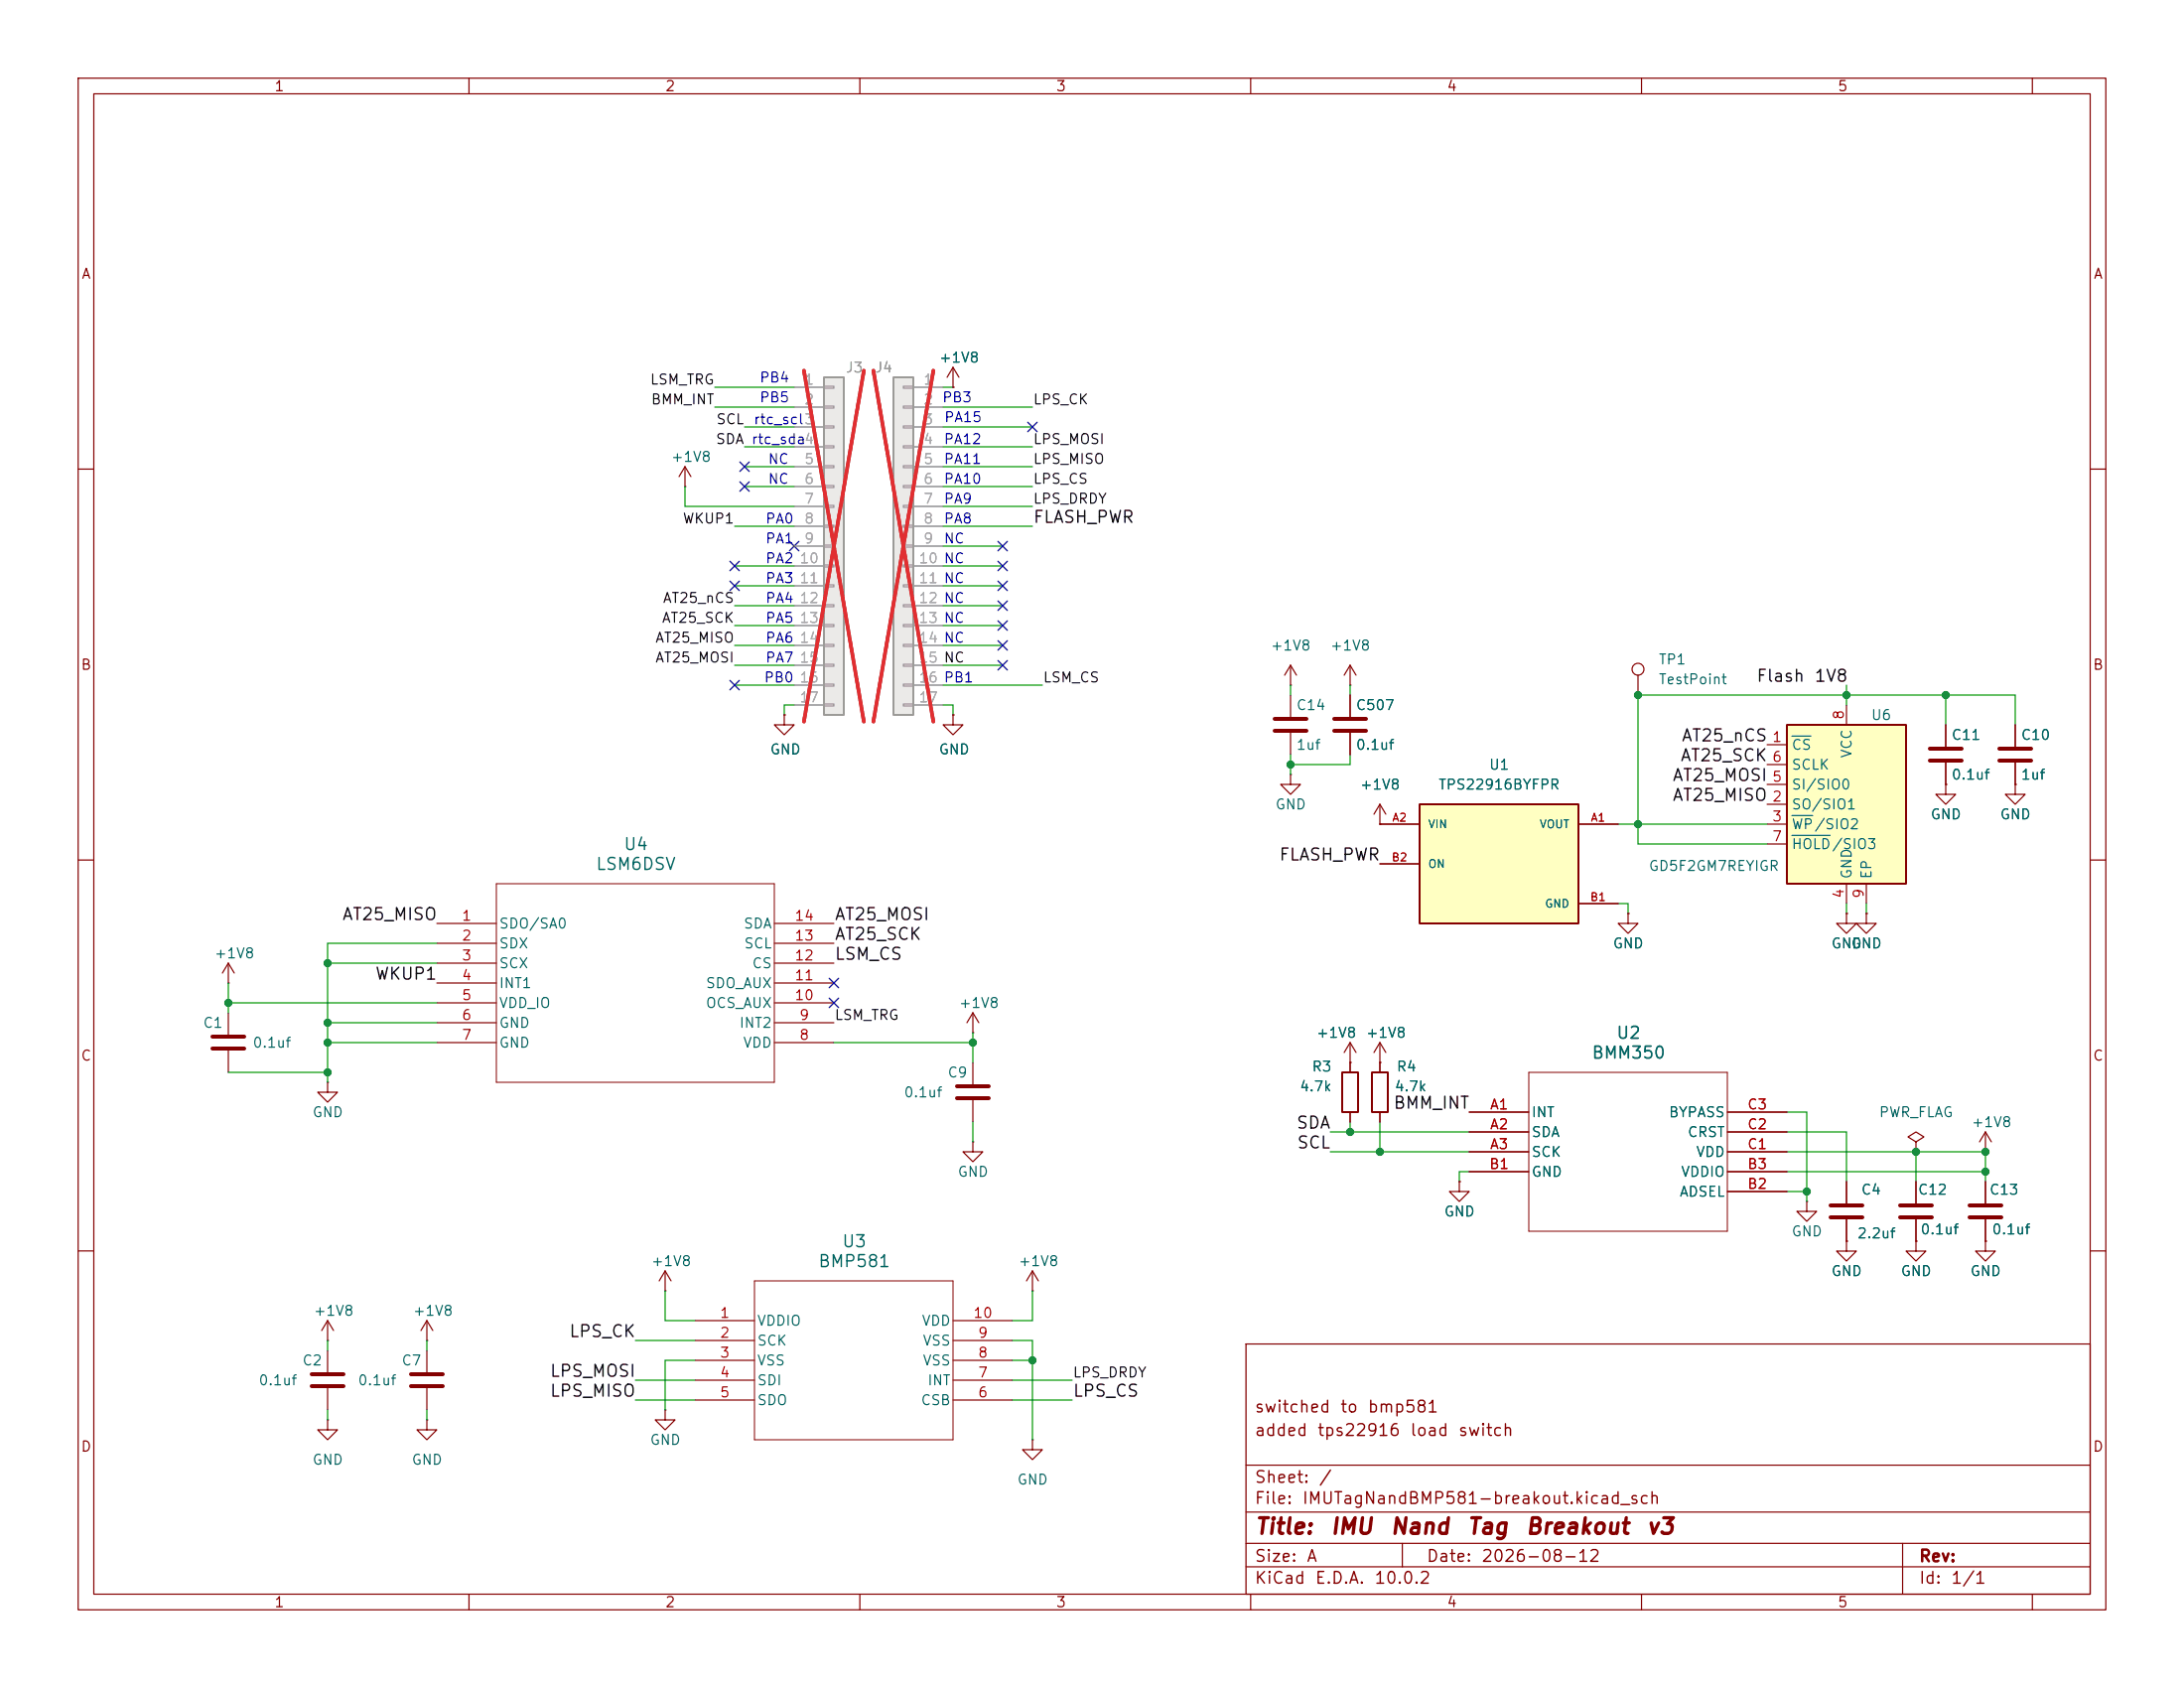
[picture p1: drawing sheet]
<svg xmlns="http://www.w3.org/2000/svg" width="279mm" height="216mm" viewBox="0 0 279 216" stroke-linecap="round" stroke-linejoin="round" font-family="sans-serif">
<g fill="none" stroke="#840000" stroke-width=".15">
<path d="M10 10h259.4v195.9h-259.4zM12 12h255.4v191.9h-255.4zM60 10v2M110 10v2M160 10v2M210 10v2M260 10v2M10 60h2M267.4 60h2M121.9 91.4v1.3h1.3l-1.3 1.3-1.3-1.3h1.3M121.9 91.4h.1M209.5 86.4v2.5"/>
<path d="M248.9 92.7v2.8M248.9 97.5v2.8M257.8 92.7v2.8M257.8 97.5v2.8M10 110h2M208.3 116.8v1.3h1.2l-1.2 1.3-1.3-1.3h1.3M208.3 116.8h.1M236.2 116.8v1.3h1.3l-1.3 1.3-1.3-1.3h1.3M236.2 116.8h.1M248.9 100.3v1.3h1.3l-1.3 1.3-1.3-1.3h1.3M248.9 100.3h.1M257.8 100.3v1.3h1.3l-1.3 1.3-1.3-1.3h1.3"/>
<path d="M257.8 100.3h.1M267.4 110h2M29.2 125.7h.1M29.2 123.2l-.8 1.3M29.2 123.2l.8 1.3M29.2 123.2v2.5M10 160h2M159.4 171.9h108v32h-108zM267.4 160h2M159.4 197.4h108M159.4 193.4h108M159.4 187.4h108"/>
<path d="M179.4 197.4v3M243.4 197.4v6.5M60 203.9v2M110 203.9v2M159.4 200.4h108M160 203.9v2M210 203.9v2M260 203.9v2"/>
<circle cx="209.5" cy="85.6" r=".76"/>
</g>
<path d="M246.9 95.8h4.1M246.9 97.3h4.1M255.8 95.8h4M255.8 97.3h4" fill="none" stroke="#840000" stroke-width=".51"/>
<path d="M181.6 102.9h20.3v15.2h-20.3z" fill="#ffffc2"/>
<path d="M181.6 102.9h20.3v15.2h-20.3zM171.7 137.2h2v5h-2zM175.5 137.2h2v5h-2z" fill="none" stroke="#840000" stroke-width=".25"/>
<g fill="none" stroke="#840000" stroke-width=".15">
<path d="M87.6 59.7l-.7 1.3M87.6 59.7l.8 1.3M87.6 59.7v2.5M121.9 49.5h.1M121.9 47l-.7 1.3M121.9 47l.8 1.3M121.9 47v2.5M87.6 62.2h.1M176.5 110.5h5.1M176.5 105.4h5.1M201.9 115.6h5.1M201.9 105.4h5.1"/>
<path d="M41.9 138.4v1.3h1.3l-1.3 1.3-1.3-1.3h1.3M41.9 138.4h.1M124.5 132.1h.1M124.5 129.5l-.8 1.3M124.5 129.5l.7 1.3M124.5 129.5v2.6M124.5 135.9v2.8M172.7 135.9h.1M172.7 133.4l-.7 1.2M172.7 133.4l.8 1.2M172.7 133.4v3.8M176.5 135.9h.1"/>
<path d="M176.5 133.4v3.8M176.5 133.4l-.7 1.2M176.5 133.4l.8 1.2M124.5 146.1v1.2h1.2l-1.2 1.3-1.3-1.3h1.3M124.5 146.1h.1M124.5 140.7v2.8M172.7 142.2v1.3M176.5 142.2v1.3M186.7 151.1v1.3h1.3l-1.3 1.3-1.3-1.3h1.3M186.7 151.1h.1M41.9 171.5h.1M41.9 168.9v2.6"/>
<path d="M41.9 172.7v2.8M41.9 177.5v2.8M41.9 168.9l-.8 1.3M41.9 168.9l.8 1.3M54.6 171.5h.1M54.6 168.9v2.6M54.6 172.7v2.8M54.6 177.5v2.8M54.6 168.9l-.8 1.3M54.6 168.9l.8 1.3M85.1 165.1h.1M85.1 162.6l-.8 1.2"/>
<path d="M85.1 162.6l.8 1.2M85.1 162.6v2.5M88.9 168.9h7.6M88.9 174h7.6M88.9 179.1h7.6M88.9 176.5h7.6M88.9 171.5h7.6M121.9 168.9h7.6M121.9 174h7.6M121.9 179.1h7.6M121.9 176.5h7.6M121.9 171.5h7.6"/>
<path d="M41.9 181.6v1.3h1.3l-1.3 1.3-1.3-1.3h1.3M41.9 181.6h.1M54.6 181.6v1.3h1.3l-1.3 1.3-1.3-1.3h1.3M54.6 181.6h.1M85.1 180.3v1.3h1.3l-1.3 1.3-1.3-1.3h1.3M85.1 180.3h.1M132.1 184.2v1.2h1.2l-1.2 1.3-1.3-1.3h1.3M132.1 184.2h.1"/>
</g>
<path d="M122.4 138.9h4.1M122.4 140.5h4.1M39.9 175.8h4M39.9 177.3h4M52.6 175.8h4M52.6 177.3h4" fill="none" stroke="#840000" stroke-width=".51"/>
<path d="M96.5 163.8h25.4v20.4h-25.4z" fill="none" stroke="#840000" stroke-width=".13"/>
<path d="M228.6 92.7h15.2v20.3h-15.2z" fill="#ffffc2"/>
<path d="M228.6 92.7h15.2v20.3h-15.2z" fill="none" stroke="#840000" stroke-width=".25"/>
<g fill="none" stroke="#840000" stroke-width=".15">
<path d="M165.1 99.1v1.2h1.3l-1.3 1.3-1.3-1.3h1.3M165.1 99.1h.1M172.7 87.6h.1M172.7 85.1l-.7 1.3M172.7 85.1l.8 1.3M172.7 85.1v2.5M226.1 95.3h2.5M226.1 97.8h2.5M236.2 90.2v2.5M176.5 105.4h.1M176.5 102.9l-.7 1.2M176.5 102.9l.8 1.2"/>
<path d="M176.5 102.9v2.5M226.1 102.9h2.5M226.1 105.4h2.5M226.1 100.3h2.5M226.1 108h2.5M236.2 113v2.6M238.8 113v2.6"/>
</g>
<path d="M229.2 94.1h2.5M229.2 104.3h2.7M229.2 106.8h4.9" fill="none" stroke="#006464" stroke-width=".15"/>
<path d="M105.4 48.3h2.5v43.1h-2.5z" fill="#ebeae8"/>
<path d="M105.4 48.3h2.5v43.1h-2.5z" fill="none" stroke="#9c9b98" stroke-width=".25"/>
<g fill="none" stroke="#9c9b98" stroke-width=".15">
<path d="M101.6 49.5h3.8M101.6 52.1h3.8M101.6 54.6h3.8M101.6 57.2h3.8M101.6 59.7h3.8M105.4 49.4h1.3v.3h-1.3zM105.4 51.9h1.3v.3h-1.3zM105.4 54.5h1.3v.2h-1.3zM105.4 57h1.3v.3h-1.3zM105.4 59.6h1.3v.2h-1.3zM101.6 62.2h3.8M101.6 64.8h3.8"/>
<path d="M101.6 67.3h3.8M101.6 69.9h3.8M101.6 72.4h3.8M101.6 74.9h3.8M101.6 77.5h3.8M105.4 62.1h1.3v.3h-1.3zM105.4 64.6h1.3v.3h-1.3zM105.4 67.2h1.3v.2h-1.3zM105.4 69.7h1.3v.3h-1.3zM105.4 72.3h1.3v.2h-1.3zM105.4 74.8h1.3v.3h-1.3zM105.4 77.3h1.3v.3h-1.3z"/>
<path d="M105.4 79.9h1.3v.2h-1.3zM101.6 80h3.8M101.6 82.6h3.8M101.6 85.1h3.8M101.6 87.6h3.8M101.6 90.2h3.8M105.4 82.4h1.3v.3h-1.3zM105.4 85h1.3v.2h-1.3zM105.4 87.5h1.3v.3h-1.3zM105.4 90h1.3v.3h-1.3z"/>
</g>
<path d="M102.8 47.4l7.7 44.9M110.5 47.4l-7.7 44.9" fill="none" stroke="#e12e31" stroke-width=".46"/>
<path d="M114.3 48.3h2.5v43.1h-2.5z" fill="#ebeae8"/>
<path d="M114.3 48.3h2.5v43.1h-2.5z" fill="none" stroke="#9c9b98" stroke-width=".25"/>
<g fill="none" stroke="#9c9b98" stroke-width=".15">
<path d="M101.6 49.5h3.8M101.6 52.1h3.8M101.6 54.6h3.8M101.6 57.2h3.8M101.6 59.7h3.8M115.6 49.4h1.2v.3h-1.2zM115.6 51.9h1.2v.3h-1.2zM115.6 54.5h1.2v.2h-1.2zM115.6 57h1.2v.3h-1.2zM115.6 59.6h1.2v.2h-1.2zM116.8 49.5h3.8M116.8 52.1h3.8"/>
<path d="M116.8 54.6h3.8M116.8 57.2h3.8M116.8 59.7h3.8M101.6 62.2h3.8M101.6 64.8h3.8M101.6 67.3h3.8M101.6 69.9h3.8M101.6 72.4h3.8M101.6 74.9h3.8M101.6 77.5h3.8M115.6 62.1h1.2v.3h-1.2zM115.6 64.6h1.2v.3h-1.2z"/>
<path d="M115.6 67.2h1.2v.2h-1.2zM115.6 69.7h1.2v.3h-1.2zM115.6 72.3h1.2v.2h-1.2zM115.6 74.8h1.2v.3h-1.2zM115.6 77.3h1.2v.3h-1.2zM115.6 79.9h1.2v.2h-1.2zM116.8 62.2h3.8M116.8 64.8h3.8M116.8 67.3h3.8M116.8 69.9h3.8M116.8 72.4h3.8M116.8 74.9h3.8"/>
<path d="M116.8 77.5h3.8M101.6 80h3.8M101.6 82.6h3.8M101.6 85.1h3.8M101.6 87.6h3.8M101.6 90.2h3.8M115.6 82.4h1.2v.3h-1.2zM115.6 85h1.2v.2h-1.2zM115.6 87.5h1.2v.3h-1.2zM115.6 90h1.2v.3h-1.2zM116.8 80h3.8M116.8 82.6h3.8"/>
<path d="M116.8 85.1h3.8M116.8 87.6h3.8M116.8 90.2h3.8"/>
</g>
<path d="M102.8 47.4l7.7 44.9M110.5 47.4l-7.7 44.9M111.7 47.4l7.7 44.9M119.4 47.4l-7.7 44.9" fill="none" stroke="#e12e31" stroke-width=".46"/>
<path d="M163.1 91.9h4M163.1 93.5h4M170.7 91.9h4.1M170.7 93.5h4.1M27.2 132.6h4M27.2 134.1h4M234.2 154.2h4.1M234.2 155.7h4.1M243.1 154.2h4M243.1 155.7h4M252 154.2h4M252 155.7h4" fill="none" stroke="#840000" stroke-width=".51"/>
<g fill="none" stroke="#840000" stroke-width=".15">
<path d="M121.9 49.5h.1M100.3 91.4v1.3h1.3l-1.3 1.3-1.2-1.3h1.2M100.3 91.4h.1M121.9 91.4h.1M165.1 87.6h.1M165.1 85.1v2.5M165.1 88.9v2.8M165.1 93.7v2.8M165.1 85.1l-.8 1.3M165.1 85.1l.8 1.3M172.7 88.9v2.8M172.7 93.7v2.8"/>
<path d="M248.9 92.7v2.8M248.9 97.5v2.8M257.8 92.7v2.8M257.8 97.5v2.8M55.9 118.1h7.6M99.1 118.1h7.6M176.5 105.4h.1M176.5 110.5h5.1M176.5 105.4h5.1M201.9 115.6h5.1M201.9 105.4h5.1M208.3 116.8h.1"/>
<path d="M236.2 116.8h.1M238.8 116.8v1.3h1.2l-1.2 1.3-1.3-1.3h1.3M238.8 116.8h.1M248.9 100.3h.1M257.8 100.3h.1M29.2 129.5v2.8M29.2 134.4v2.8M55.9 120.7h7.6M55.9 123.2h7.6M55.9 125.7h7.6M55.9 128.3h7.6M55.9 130.8h7.6"/>
<path d="M55.9 133.4h7.6M99.1 120.7h7.6M99.1 123.2h7.6M99.1 125.7h7.6M99.1 128.3h7.6M99.1 130.8h7.6M99.1 133.4h7.6M172.7 135.9h.1M172.7 135.9v1.3M176.5 135.9h.1M176.5 135.9v1.3M172.7 142.2v1.3"/>
<path d="M176.5 142.2v1.3M186.7 151.1h.1M188 142.2h7.6M188 144.8h7.6M188 147.3h7.6M188 149.9h7.6M221 142.2h7.6M221 144.8h7.6M221 147.3h7.6M221 152.4h7.6M221 149.9h7.6M231.1 153.7v1.2h1.3l-1.3 1.3-1.2-1.3h1.2"/>
<path d="M231.1 153.7h.1M236.2 158.8v1.2h1.3l-1.3 1.3-1.3-1.3h1.3M236.2 158.8h.1M236.2 151.1v2.8M236.2 156v2.8M245.1 146.1l1-.7-1-.6-1 .6 1 .7v1.2M245.1 147.3h.1M245.1 158.8v1.2h1.3l-1.3 1.3-1.3-1.3h1.3M245.1 158.8h.1M245.1 151.1v2.8M245.1 156v2.8M254 158.8v1.2h1.3l-1.3 1.3-1.3-1.3h1.3"/>
<path d="M254 158.8h.1M254 147.3h.1M254 144.8v2.5M254 151.1v2.8M254 156v2.8M254 144.8l-.8 1.3M254 144.8l.8 1.3M132.1 165.1h.1M132.1 162.6l-.8 1.2M132.1 162.6l.7 1.2M132.1 162.6v2.5"/>
</g>
<path d="M63.5 113h35.6v25.4h-35.6zM195.6 137.2h25.4v20.3h-25.4z" fill="none" stroke="#840000" stroke-width=".13"/>
<g fill="none" stroke="#009600" stroke-width=".15">
<path d="M91.4 52.1h10.2M91.4 49.5h10.2M95.2 57.2h6.4M95.2 54.6h6.4M95.2 59.7h6.4M120.6 57.2h11.5M120.6 52.1h11.5M120.6 54.6h11.5M120.6 59.7h11.5M120.6 49.5h1.3M87.6 62.2v2.6h14M94 67.3h7.6"/>
<path d="M94 72.4h7.6M94 77.5h7.6M94 74.9h7.6M95.2 62.2h6.4M120.6 67.3h11.5M120.6 62.2h11.5M120.6 72.4h7.7M120.6 77.5h7.7M120.6 74.9h7.7M120.6 64.8h11.5M120.6 69.9h7.7M94 85.1h7.6"/>
<path d="M94 82.6h7.6M94 80h7.6M94 87.6h7.6M101.6 90.2h-1.3v1.2M120.6 85.1h7.7M120.6 82.6h7.7M120.6 80h7.7M120.6 90.2h1.3v1.2M120.6 87.6h12.7M165.1 87.6v1.3M165.1 96.5v2.6M172.7 96.5v1.3h-7.6"/>
<path d="M172.7 87.6v1.3M236.2 87.6v2.6M248.9 88.9v3.8M257.8 92.7v-3.8h-48.3v19.1h16.6M207 105.4h19.1M207 115.6h1.3v1.2M236.2 115.6v1.2M238.8 115.6v1.2M29.2 128.3h26.7M29.2 125.7v3.8M29.2 137.2h12.7M41.9 133.4h14"/>
<path d="M41.9 130.8h14M41.9 123.2h14M55.9 120.7h-14v17.7M106.7 133.4h17.8M124.5 132.1v3.8M124.5 143.5v2.6M170.2 147.3h17.8M170.2 144.8h17.8M172.7 143.5v1.3M176.5 143.5v3.8M188 149.9h-1.3v1.2M228.6 144.8h7.6v6.3"/>
<path d="M228.6 147.3h25.4v3.8M228.6 142.2h2.5v11.5M228.6 152.4h2.5M228.6 149.9h25.4M245.1 147.3v3.8M41.9 171.5v1.2M54.6 171.5v1.2M81.3 179.1h7.6M81.3 171.5h7.6M81.3 176.5h7.6M85.1 165.1v3.8h3.8M88.9 174h-3.8v6.3"/>
<path d="M129.5 174h2.6M129.5 179.1h7.7M129.5 171.5h2.6v12.7M129.5 176.5h7.7M132.1 165.1v3.8h-2.6M41.9 180.3v1.3M54.6 180.3v1.3"/>
</g>
<g fill="none" stroke="#000084" stroke-width=".15">
<path d="M94.6 59.1l1.3 1.2M95.9 59.1l-1.3 1.2M131.5 54l1.2 1.2M132.7 54l-1.2 1.2M93.4 74.3l1.2 1.2M93.4 71.8l1.2 1.2M94.6 74.3l-1.2 1.2M94.6 71.8l-1.2 1.2M94.6 61.6l1.3 1.2M95.9 61.6l-1.3 1.2M101 69.2l1.2 1.3M102.2 69.2l-1.2 1.3"/>
<path d="M127.7 71.8l1.2 1.2M127.7 74.3l1.2 1.2M127.7 79.4l1.2 1.2M127.7 69.2l1.2 1.3M127.7 76.9l1.2 1.2M128.9 71.8l-1.2 1.2M128.9 74.3l-1.2 1.2M128.9 79.4l-1.2 1.2M128.9 69.2l-1.2 1.3M128.9 76.9l-1.2 1.2M93.4 87l1.2 1.2M94.6 87l-1.2 1.2"/>
<path d="M127.7 81.9l1.2 1.3M127.7 84.5l1.2 1.2M128.9 81.9l-1.2 1.3M128.9 84.5l-1.2 1.2M106.1 125.1l1.2 1.2M106.1 127.7l1.2 1.2M107.3 125.1l-1.2 1.2M107.3 127.7l-1.2 1.2"/>
</g>
<g fill="#009600" stroke="#009600" stroke-width=".13">
<circle cx="41.9" cy="133.4" r=".46"/>
<circle cx="41.9" cy="130.8" r=".46"/>
<circle cx="41.9" cy="137.2" r=".46"/>
<circle cx="29.2" cy="128.3" r=".46"/>
<circle cx="41.9" cy="123.2" r=".46"/>
<circle cx="165.1" cy="97.8" r=".46"/>
<circle cx="245.1" cy="147.3" r=".46"/>
<circle cx="254" cy="147.3" r=".46"/>
<circle cx="231.1" cy="152.4" r=".46"/>
<circle cx="254" cy="149.9" r=".46"/>
<circle cx="132.1" cy="174" r=".46"/>
<circle cx="176.5" cy="147.3" r=".46"/>
<circle cx="124.5" cy="133.4" r=".46"/>
<circle cx="172.7" cy="144.8" r=".46"/>
<circle cx="248.9" cy="88.9" r=".46"/>
<circle cx="236.2" cy="88.9" r=".46"/>
<circle cx="209.5" cy="88.9" r=".46"/>
<circle cx="209.5" cy="105.4" r=".46"/>
</g>
<g font-size="2" fill="#840000">
<text x="160.4" y="196.7">Title:</text>
<text x="170.1" y="196.7">IMU</text>
<text x="177.7" y="196.7">Nand</text>
<text x="187.6" y="196.7">Tag</text>
<text x="195" y="196.7">Breakout</text>
<text x="210.5" y="196.7">v3</text>
</g>
<g font-size="1.5" fill="#0f0f0f">
<text x="132.1" y="67.3">FLASH_PWR</text>
<text x="224.6" y="87.6">Flash</text>
<text x="232" y="87.6">1V8</text>
<text x="215" y="95.2">AT25_nCS</text>
<text x="213.9" y="100.3">AT25_MOSI</text>
<text x="214.9" y="97.8">AT25_SCK</text>
<text x="213.9" y="102.8">AT25_MISO</text>
<text x="163.5" y="110.5">FLASH_PWR</text>
<text x="43.7" y="118.1">AT25_MISO</text>
<text x="106.7" y="118.1">AT25_MOSI</text>
<text x="47.9" y="125.7">WKUP1</text>
<text x="106.7" y="120.6">AT25_SCK</text>
<text x="106.7" y="123.2">LSM_CS</text>
<text x="178.2" y="142.2">BMM_INT</text>
<text x="165.7" y="144.7">SDA</text>
<text x="165.8" y="147.3">SCL</text>
<text x="72.7" y="171.4">LPS_CK</text>
<text x="70.2" y="179">LPS_MISO</text>
<text x="70.2" y="176.5">LPS_MOSI</text>
<text x="137.2" y="179">LPS_CS</text>
</g>
<g font-size="1.5" fill="#006464">
<text x="76.1" y="111.7">LSM6DSV</text>
<text x="79.7" y="109.1">U4</text>
<text x="203.5" y="135.8">BMM350</text>
<text x="206.7" y="133.2">U2</text>
<text x="107.6" y="159.9">U3</text>
<text x="104.6" y="162.5">BMP581</text>
</g>
<g font-size="1.5" fill="#840000">
<text x="160.4" y="184">added</text>
<text x="160.4" y="181">switched</text>
<text x="168.4" y="184">tps22916</text>
<text x="171.3" y="181">to</text>
<text x="174.9" y="181">bmp581</text>
<text x="180.3" y="184">load</text>
<text x="186.4" y="184">switch</text>
<text x="160.4" y="190">Sheet:</text>
<text x="168.6" y="190">/</text>
<text x="160.4" y="192.7">File:</text>
<text x="166.5" y="192.7">IMUTagNandBMP581-breakout.kicad_sch</text>
<text x="160.4" y="202.9">KiCad</text>
<text x="160.4" y="200.1">Size:</text>
<text x="167.1" y="200.1">A</text>
<text x="168.1" y="202.9">E.D.A.</text>
<text x="175.7" y="202.9">10.0.2</text>
<text x="182.4" y="200.1">Date:</text>
<text x="189.4" y="200.1">2026-08-12</text>
<text x="245.4" y="200.1">Rev:</text>
<text x="245.4" y="202.9">Id:</text>
<text x="249.5" y="202.9">1/1</text>
</g>
<g font-size="1.3" fill="#840000">
<text x="35" y="12">1</text>
<text x="85" y="12">2</text>
<text x="135" y="12">3</text>
<text x="185" y="12">4</text>
<text x="235" y="12">5</text>
<text x="10.3" y="36">A</text>
<text x="267.7" y="36">A</text>
<text x="10.3" y="86">B</text>
<text x="267.7" y="86">B</text>
<text x="10.3" y="136">C</text>
<text x="267.7" y="136">C</text>
<text x="10.3" y="186">D</text>
<text x="267.7" y="186">D</text>
<text x="35" y="205.9">1</text>
<text x="85" y="205.9">2</text>
<text x="135" y="205.9">3</text>
<text x="185" y="205.9">4</text>
<text x="235" y="205.9">5</text>
</g>
<g font-size="1.3" fill="#939391">
<text x="108.1" y="48">J3</text>
<text x="111.8" y="48">J4</text>
</g>
<g font-size="1.3" fill="#006464">
<text x="120" y="46.7">+1V8</text>
<text x="85.8" y="59.4">+1V8</text>
<text x="162.5" y="83.5">+1V8</text>
<text x="170.1" y="83.5">+1V8</text>
<text x="212.1" y="85.3">TP1</text>
<text x="212.1" y="87.8">TestPoint</text>
<text x="165.7" y="91.1">C14</text>
<text x="173.4" y="91.1">C507</text>
<text x="239.3" y="92.4">U6</text>
<text x="249.6" y="95">C11</text>
<text x="258.5" y="95">C10</text>
<text x="98.4" y="96.8">GND</text>
<text x="120" y="96.8">GND</text>
<text x="165.7" y="96.2">1uf</text>
<text x="173.4" y="96.2">0.1uf</text>
<text x="173.9" y="101.3">+1V8</text>
<text x="183.9" y="101.3">TPS22916BYFPR</text>
<text x="190.4" y="98.8">U1</text>
<text x="229.1" y="96.2">CS</text>
<text x="229.1" y="101.3">SI/SIO0</text>
<text x="229.1" y="98.8">SCLK</text>
<text x="237.2" y="97" transform="rotate(-90 237.2 97)">VCC</text>
<text x="249.6" y="100">0.1uf</text>
<text x="258.5" y="100">1uf</text>
<text x="163.1" y="103.8">GND</text>
<text x="229.1" y="103.8">SO/SIO1</text>
<text x="229.1" y="106.4">WP/SIO2</text>
<text x="246.9" y="105.1">GND</text>
<text x="255.8" y="105.1">GND</text>
<text x="210.8" y="111.7">GD5F2GM7REYIGR</text>
<text x="229.1" y="108.9">HOLD/SIO3</text>
<text x="237.2" y="112.5" transform="rotate(-90 237.2 112.5)">GND</text>
<text x="239.7" y="112.5" transform="rotate(-90 239.7 112.5)">EP</text>
<text x="63.8" y="119.1">SDO/SA0</text>
<text x="95" y="119.1">SDA</text>
<text x="27.3" y="122.9">+1V8</text>
<text x="63.8" y="121.6">SDX</text>
<text x="63.8" y="124.2">SCX</text>
<text x="95.1" y="121.6">SCL</text>
<text x="96.1" y="124.2">CS</text>
<text x="206.2" y="121.6">GND</text>
<text x="234.2" y="121.6">GND</text>
<text x="236.7" y="121.6">GND</text>
<text x="25.9" y="131.8">C1</text>
<text x="63.8" y="126.7">INT1</text>
<text x="63.8" y="129.2">VDD_IO</text>
<text x="63.8" y="131.8">GND</text>
<text x="90.2" y="129.2">OCS_AUX</text>
<text x="90.2" y="126.7">SDO_AUX</text>
<text x="94.5" y="131.8">INT2</text>
<text x="122.6" y="129.2">+1V8</text>
<text x="32.2" y="134.3">0.1uf</text>
<text x="63.8" y="134.3">GND</text>
<text x="95" y="134.3">VDD</text>
<text x="167.7" y="137.4">R3</text>
<text x="168.3" y="133.1">+1V8</text>
<text x="174.7" y="133.1">+1V8</text>
<text x="178.6" y="137.4">R4</text>
<text x="39.9" y="143.2">GND</text>
<text x="115.5" y="140.7">0.1uf</text>
<text x="121.1" y="138.1">C9</text>
<text x="166.2" y="139.9">4.7k</text>
<text x="178.3" y="139.9">4.7k</text>
<text x="195.8" y="143.2">INT</text>
<text x="213.4" y="143.2">BYPASS</text>
<text x="240.3" y="143.2">PWR_FLAG</text>
<text x="195.8" y="145.8">SDA</text>
<text x="195.8" y="148.3">SCK</text>
<text x="215.8" y="145.8">CRST</text>
<text x="216.9" y="148.3">VDD</text>
<text x="252.1" y="144.5">+1V8</text>
<text x="122.4" y="150.8">GND</text>
<text x="184.7" y="155.9">GND</text>
<text x="195.8" y="150.8">GND</text>
<text x="214.8" y="153.4">ADSEL</text>
<text x="215" y="150.8">VDDIO</text>
<text x="238" y="153.1">C4</text>
<text x="245.3" y="153.1">C12</text>
<text x="254.4" y="153.1">C13</text>
<text x="229.1" y="158.5">GND</text>
<text x="237.5" y="158.7">2.2uf</text>
<text x="245.6" y="158.2">0.1uf</text>
<text x="254.7" y="158.2">0.1uf</text>
<text x="83.2" y="162.3">+1V8</text>
<text x="130.2" y="162.3">+1V8</text>
<text x="234.2" y="163.5">GND</text>
<text x="243.1" y="163.5">GND</text>
<text x="252" y="163.5">GND</text>
<text x="40" y="168.6">+1V8</text>
<text x="52.7" y="168.6">+1V8</text>
<text x="96.8" y="169.9">VDDIO</text>
<text x="96.8" y="172.4">SCK</text>
<text x="117.8" y="169.9">VDD</text>
<text x="118" y="172.4">VSS</text>
<text x="33" y="177.5">0.1uf</text>
<text x="38.6" y="175">C2</text>
<text x="45.7" y="177.5">0.1uf</text>
<text x="51.3" y="175">C7</text>
<text x="96.8" y="175">VSS</text>
<text x="96.8" y="177.5">SDI</text>
<text x="118" y="175">VSS</text>
<text x="118.6" y="177.5">INT</text>
<text x="83.1" y="185.1">GND</text>
<text x="96.8" y="180">SDO</text>
<text x="117.7" y="180">CSB</text>
<text x="39.9" y="187.7">GND</text>
<text x="52.6" y="187.7">GND</text>
<text x="130" y="190.2">GND</text>
</g>
<g font-size="1.3" fill="#0f0f0f">
<text x="83.1" y="49.5">LSM_TRG</text>
<text x="83.2" y="52">BMM_INT</text>
<text x="132.1" y="52">LPS_CK</text>
<text x="91.5" y="57.1">SDA rtc_sda4</text>
<text x="91.5" y="54.6">SCL</text>
<text x="132.1" y="57.1">LPS_MOSI</text>
<text x="132.1" y="59.7">LPS_MISO</text>
<text x="132.1" y="64.7">LPS_DRDY</text>
<text x="132.1" y="62.2">LPS_CS</text>
<text x="87.2" y="67.3">WKUP1</text>
<text x="84.7" y="77.4">AT25_nCS</text>
<text x="83.7" y="82.5">AT25_MISO</text>
<text x="84.6" y="80">AT25_SCK</text>
<text x="83.7" y="85.1">AT25_MOSI</text>
<text x="133.3" y="87.6">LSM_CS</text>
<text x="106.7" y="130.8">LSM_TRG</text>
<text x="137.2" y="176.5">LPS_DRDY</text>
</g>
<g font-size="1.3" fill="#0000c2">
<text x="97.1" y="51.8">PB5</text>
<text x="97.1" y="49.2">PB4</text>
<text x="120.5" y="51.8">PB3</text>
<text x="96.3" y="54.6">rtc_scl3</text>
<text x="98.2" y="59.7">NC</text>
<text x="120.6" y="59.7">PA11</text>
<text x="120.6" y="57.1">PA12</text>
<text x="120.7" y="54.3">PA15</text>
<text x="98.2" y="62.2">NC</text>
<text x="120.6" y="62.2">PA10</text>
<text x="120.6" y="64.7">PA9</text>
<text x="97.8" y="69.8">PA1</text>
<text x="97.8" y="67.3">PA0</text>
<text x="120.6" y="69.8">NC</text>
<text x="120.6" y="67.3">PA8</text>
<text x="97.8" y="77.4">PA4</text>
<text x="97.8" y="74.9">PA3</text>
<text x="97.8" y="72.4">PA2</text>
<text x="97.8" y="80">PA5</text>
<text x="97.8" y="82.5">PA6</text>
<text x="97.6" y="87.6">PB0</text>
<text x="97.8" y="85.1">PA7</text>
</g>
<g font-size="1.3" fill="#a5a4a2">
<text x="102.8" y="49.5">1</text>
<text x="102.8" y="52">2</text>
<text x="118" y="49.5">1</text>
<text x="118" y="52">2</text>
<text x="102.8" y="59.7">5</text>
<text x="102.8" y="54.6">3</text>
<text x="102.8" y="57.1">4</text>
<text x="118" y="54.6">3</text>
<text x="118" y="57.1">4</text>
<text x="118" y="59.7">5</text>
<text x="102.8" y="62.2">6</text>
<text x="102.8" y="64.7">7</text>
<text x="118" y="62.2">6</text>
<text x="118" y="64.7">7</text>
<text x="102.8" y="67.3">8</text>
<text x="102.8" y="69.8">9</text>
<text x="118" y="67.3">8</text>
<text x="118" y="69.8">9</text>
<text x="102.2" y="72.4">10</text>
<text x="102.2" y="74.9">11</text>
<text x="102.2" y="77.4">12</text>
<text x="117.4" y="72.4">10 NC</text>
<text x="117.4" y="74.9">11 NC</text>
<text x="117.4" y="77.4">12 NC</text>
<text x="117.4" y="72.4">10</text>
<text x="117.4" y="74.9">11</text>
<text x="117.4" y="77.4">12</text>
<text x="102.2" y="80">13</text>
<text x="102.2" y="82.5">14</text>
<text x="117.4" y="80">13 NC</text>
<text x="117.4" y="82.5">14 NC</text>
<text x="117.4" y="80">13</text>
<text x="117.4" y="82.5">14</text>
<text x="102.2" y="85.1">15</text>
<text x="102.2" y="87.6">16</text>
<text x="117.4" y="85.1">15 NC</text>
<text x="117.4" y="87.6">16 PB1</text>
<text x="117.4" y="85.1">15</text>
<text x="117.4" y="87.6">16</text>
<text x="102.2" y="90.1">17</text>
<text x="117.4" y="90.1">17</text>
</g>
<g font-size="1.3" fill="#a90000">
<text x="226.6" y="95.2">1</text>
<text x="236.2" y="92.1" transform="rotate(-90 236.2 92.1)">8</text>
<text x="226.6" y="100.3">5</text>
<text x="226.6" y="97.8">6</text>
<text x="226.6" y="102.8">2</text>
<text x="226.6" y="105.4">3</text>
<text x="226.6" y="107.9">7</text>
<text x="59" y="118.1">1</text>
<text x="101.6" y="118.1">14</text>
<text x="236.2" y="115" transform="rotate(-90 236.2 115)">4</text>
<text x="238.7" y="115" transform="rotate(-90 238.7 115)">9</text>
<text x="59" y="120.6">2</text>
<text x="59" y="123.2">3</text>
<text x="59" y="125.7">4</text>
<text x="101.6" y="125.7">11</text>
<text x="101.6" y="123.2">12</text>
<text x="101.6" y="120.6">13</text>
<text x="59" y="128.2">5</text>
<text x="59" y="130.8">6</text>
<text x="101.6" y="128.2">10</text>
<text x="102.2" y="130.8">9</text>
<text x="59" y="133.3">7</text>
<text x="102.2" y="133.3">8</text>
<text x="190.5" y="142.2">A1</text>
<text x="223.4" y="142.2">C3</text>
<text x="190.4" y="149.8">B1</text>
<text x="190.5" y="144.8">A2</text>
<text x="190.5" y="147.3">A3</text>
<text x="223.4" y="149.8">B3</text>
<text x="223.4" y="147.3">C1</text>
<text x="223.4" y="144.8">C2</text>
<text x="223.4" y="152.4">B2</text>
<text x="92" y="168.9">1</text>
<text x="92" y="174">3</text>
<text x="92" y="171.4">2</text>
<text x="124.4" y="168.9">10</text>
<text x="125" y="174">8</text>
<text x="125" y="171.4">9</text>
<text x="92" y="176.5">4</text>
<text x="92" y="179">5</text>
<text x="125" y="179">6</text>
<text x="125" y="176.5">7</text>
</g>
<g font-size="1" fill="#a90000">
<text x="178" y="105.3">A2</text>
<text x="203.4" y="105.3">A1</text>
<text x="178" y="110.4">B2</text>
<text x="203.4" y="115.5">B1</text>
</g>
<g font-size="1" fill="#006464">
<text x="182.6" y="106.2">VIN</text>
<text x="196.9" y="106.2">VOUT</text>
<text x="182.6" y="111.3">ON</text>
<text x="197.6" y="116.3">GND</text>
</g>
</svg>
